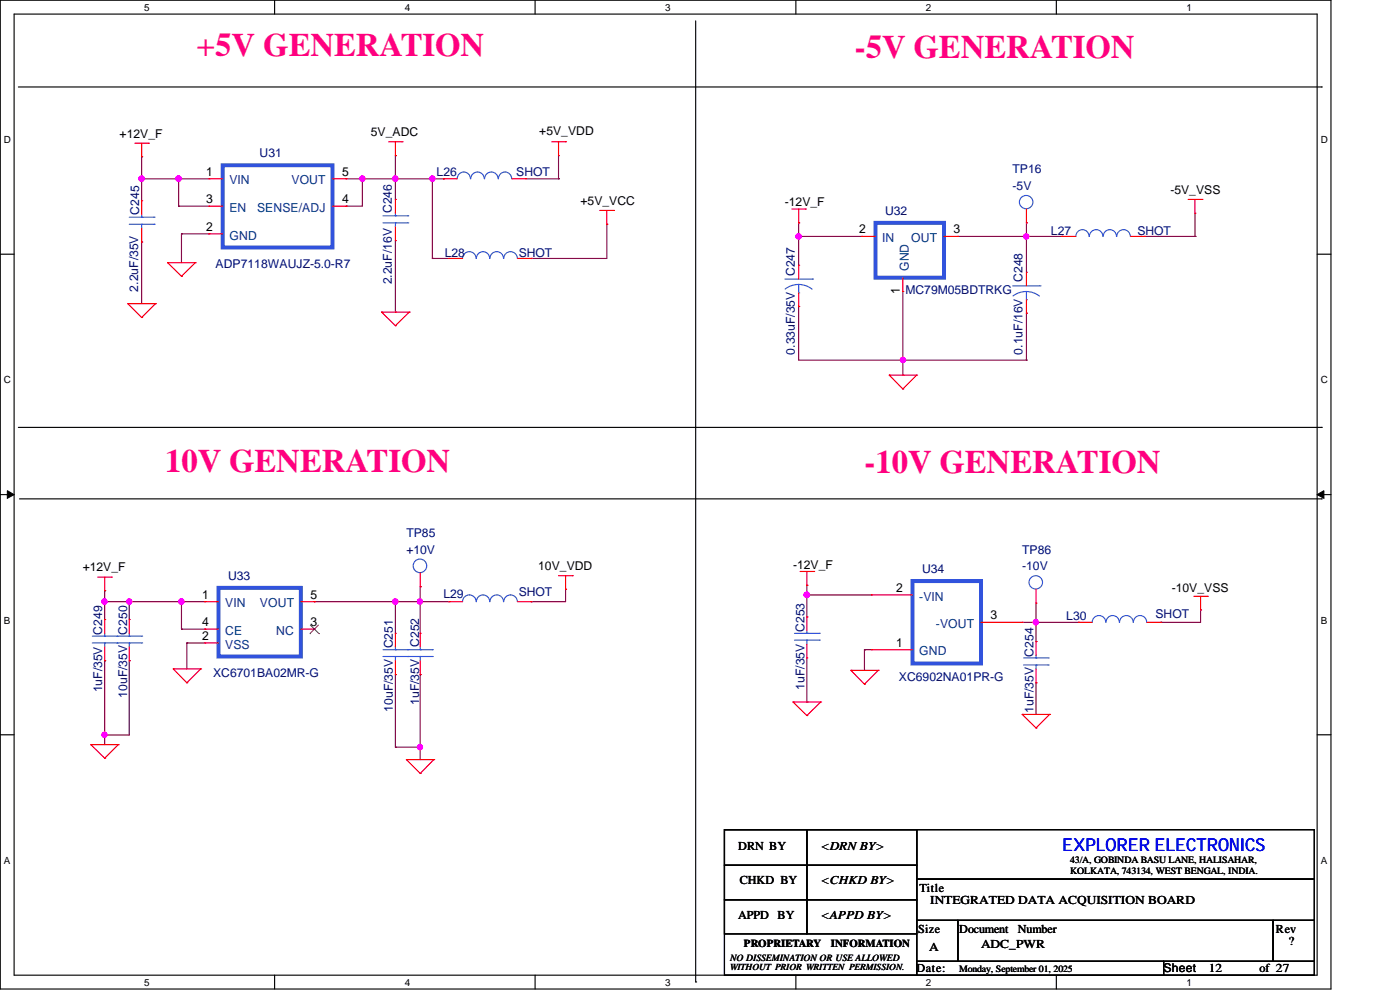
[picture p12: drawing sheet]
<svg xmlns="http://www.w3.org/2000/svg" width="420mm" height="297mm" viewBox="0 0 420 297" stroke-linecap="round" stroke-linejoin="round" font-family="sans-serif">
<path d="M.1 .1h399.2v296.3h-399.2zM4.2 4.2h390.9v288.1h-390.9z" fill="none" stroke="#000" stroke-width=".34"/>
<g fill="#fff">
<path d="M43.3 .6h1.5v3.2h-1.5z"/>
<path d="M43.3 292.8h1.5v3.2h-1.5z"/>
</g>
<path d="M82.4 .1v4.1M82.4 292.3v4.1" fill="none" stroke="#000" stroke-width=".34"/>
<g fill="#fff">
<path d="M121.4 .6h1.5v3.2h-1.5z"/>
<path d="M121.4 292.8h1.5v3.2h-1.5z"/>
</g>
<path d="M160.5 .1v4.1M160.5 292.3v4.1" fill="none" stroke="#000" stroke-width=".34"/>
<g fill="#fff">
<path d="M199.6 .6h1.5v3.2h-1.5z"/>
<path d="M199.6 292.8h1.5v3.2h-1.5z"/>
</g>
<path d="M238.8 .1v4.1M238.8 292.3v4.1" fill="none" stroke="#000" stroke-width=".34"/>
<g fill="#fff">
<path d="M277.8 .6h1.5v3.2h-1.5z"/>
<path d="M277.8 292.8h1.5v3.2h-1.5z"/>
</g>
<path d="M316.9 .1v4.1M316.9 292.3v4.1" fill="none" stroke="#000" stroke-width=".34"/>
<g fill="#fff">
<path d="M355.9 .6h1.6v3.2h-1.6z"/>
<path d="M355.9 292.8h1.6v3.2h-1.6z"/>
<path d="M1.2 40.2h2v3.2h-2z"/>
<path d="M396.2 40.2h2.1v3.2h-2.1z"/>
<path d="M1.2 112.2h2v3.2h-2z"/>
<path d="M396.2 112.2h2.1v3.2h-2.1z"/>
</g>
<path d="M.1 76.2h4.1M395.1 76.2h4.2" fill="none" stroke="#000" stroke-width=".34"/>
<g fill="#fff">
<path d="M1.2 184.2h1.8v3.2h-1.8z"/>
<path d="M396.2 184.2h1.9v3.2h-1.9z"/>
</g>
<path d="M.1 148.2h4.1M395.1 148.2h4.2" fill="none" stroke="#000" stroke-width=".34"/>
<path d="M2.2 147.1l2 1.1-2 1.1zM395.1 148.2l2.1-1.1v2.2z" fill="#000" stroke="#000" stroke-width=".3"/>
<g fill="#fff">
<path d="M1.2 256.2h1.8v3.2h-1.8z"/>
<path d="M396.2 256.2h1.9v3.2h-1.9z"/>
</g>
<path d="M208.7 6.3v288M5.5 26.1h390.9M5.5 128.1h390.9M5.8 149.5h390.6M.1 220.2h4.1M395.1 220.2h4.2" fill="none" stroke="#000" stroke-width=".34"/>
<g fill="#000">
<circle cx="396.4" cy="26.1" r=".17"/>
<circle cx="396.4" cy="128.1" r=".17"/>
<circle cx="396.4" cy="149.5" r=".17"/>
<circle cx="208.7" cy="294.3" r=".17"/>
</g>
<path d="M54.4 188.5h7.1" fill="none" stroke="#800040" stroke-width=".34"/>
<circle cx="54.4" cy="188.5" r=".17" fill="#800040"/>
<path d="M54.4 180.3v8.2" fill="none" stroke="#800040" stroke-width=".34"/>
<circle cx="54.4" cy="180.3" r=".17" fill="#800040"/>
<path d="M31.4 180.3h7.4" fill="none" stroke="#800040" stroke-width=".34"/>
<circle cx="31.4" cy="180.3" r=".17" fill="#800040"/>
<path d="M31.4 177v3.3" fill="none" stroke="#800040" stroke-width=".34"/>
<circle cx="31.4" cy="177" r=".17" fill="#800040"/>
<circle cx="31.3" cy="180.3" r=".78" fill="#f0f" stroke="#f0f" stroke-width=".34"/>
<path d="M31.4 180.3v5.4" fill="none" stroke="#800040" stroke-width=".34"/>
<circle cx="31.4" cy="180.3" r=".17" fill="#800040"/>
<path d="M31.4 198v22.3" fill="none" stroke="#800040" stroke-width=".34"/>
<circle cx="31.4" cy="198" r=".17" fill="#800040"/>
<circle cx="31.3" cy="220.2" r=".76" fill="#f0f" stroke="#f0f" stroke-width=".34"/>
<path d="M56 192.7h5.5" fill="none" stroke="#800040" stroke-width=".34"/>
<circle cx="56" cy="192.7" r=".17" fill="#800040"/>
<path d="M56 192.7v7.8" fill="none" stroke="#800040" stroke-width=".34"/>
<circle cx="56" cy="192.7" r=".17" fill="#800040"/>
<path d="M94.3 180.3h24.3" fill="none" stroke="#800040" stroke-width=".34"/>
<circle cx="94.3" cy="180.3" r=".17" fill="#800040"/>
<circle cx="118.6" cy="180.3" r=".8" fill="#f0f" stroke="#f0f" stroke-width=".34"/>
<path d="M126.1 175.8v4.5" fill="none" stroke="#800040" stroke-width=".34"/>
<circle cx="126.1" cy="175.8" r=".17" fill="#800040"/>
<path d="M126.1 202.2v21.7" fill="none" stroke="#800040" stroke-width=".34"/>
<circle cx="126.1" cy="202.2" r=".17" fill="#800040"/>
<path d="M126.1 180.3v9.5" fill="none" stroke="#800040" stroke-width=".34"/>
<circle cx="126.1" cy="180.3" r=".17" fill="#800040"/>
<circle cx="126" cy="180.3" r=".78" fill="#f0f" stroke="#f0f" stroke-width=".34"/>
<path d="M38.8 180.3v5.4" fill="none" stroke="#800040" stroke-width=".34"/>
<circle cx="38.8" cy="180.3" r=".17" fill="#800040"/>
<path d="M38.8 180.3h15.6" fill="none" stroke="#800040" stroke-width=".34"/>
<circle cx="38.8" cy="180.3" r=".17" fill="#800040"/>
<g fill="#f0f" stroke="#f0f" stroke-width=".34">
<circle cx="54.4" cy="180.3" r=".8"/>
<circle cx="38.8" cy="180.3" r=".78"/>
</g>
<path d="M38.8 198v22.3" fill="none" stroke="#800040" stroke-width=".34"/>
<circle cx="38.8" cy="198" r=".17" fill="#800040"/>
<path d="M118.6 180.3v9.5" fill="none" stroke="#800040" stroke-width=".34"/>
<circle cx="118.6" cy="180.3" r=".17" fill="#800040"/>
<path d="M118.6 180.3h7.5" fill="none" stroke="#800040" stroke-width=".34"/>
<circle cx="118.6" cy="180.3" r=".17" fill="#800040"/>
<path d="M118.6 202.2v21.7" fill="none" stroke="#800040" stroke-width=".34"/>
<circle cx="118.6" cy="202.2" r=".17" fill="#800040"/>
<path d="M118.6 223.9h7.5" fill="none" stroke="#800040" stroke-width=".34"/>
<circle cx="118.6" cy="223.9" r=".17" fill="#800040"/>
<path d="M126.1 223.9v3.8" fill="none" stroke="#800040" stroke-width=".34"/>
<circle cx="126.1" cy="223.9" r=".17" fill="#800040"/>
<circle cx="126" cy="223.9" r=".76" fill="#f0f" stroke="#f0f" stroke-width=".34"/>
<path d="M129.7 53.6v23.9" fill="none" stroke="#800040" stroke-width=".34"/>
<circle cx="129.7" cy="77.5" r=".17" fill="#800040"/>
<path d="M159.3 77.5h22.7" fill="none" stroke="#800040" stroke-width=".34"/>
<circle cx="159.3" cy="77.5" r=".17" fill="#800040"/>
<path d="M129.7 77.5h5" fill="none" stroke="#800040" stroke-width=".34"/>
<circle cx="129.7" cy="77.5" r=".17" fill="#800040"/>
<path d="M182 67.2v10.3" fill="none" stroke="#800040" stroke-width=".34"/>
<circle cx="182" cy="67.2" r=".17" fill="#800040"/>
<path d="M157.7 53.6h9.9" fill="none" stroke="#800040" stroke-width=".34"/>
<circle cx="167.6" cy="53.6" r=".17" fill="#800040"/>
<path d="M159.3 180.3h10.4" fill="none" stroke="#800040" stroke-width=".34"/>
<circle cx="159.3" cy="180.3" r=".17" fill="#800040"/>
<path d="M169.7 176.6v3.7" fill="none" stroke="#800040" stroke-width=".34"/>
<circle cx="169.7" cy="176.6" r=".17" fill="#800040"/>
<path d="M53.6 53.6h9.1" fill="none" stroke="#800040" stroke-width=".34"/>
<circle cx="53.6" cy="53.6" r=".17" fill="#800040"/>
<circle cx="53.6" cy="53.5" r=".8" fill="#f0f" stroke="#f0f" stroke-width=".34"/>
<path d="M53.6 61.8h9.1" fill="none" stroke="#800040" stroke-width=".34"/>
<circle cx="53.6" cy="61.8" r=".17" fill="#800040"/>
<path d="M53.6 53.6v8.2" fill="none" stroke="#800040" stroke-width=".34"/>
<circle cx="53.6" cy="53.6" r=".17" fill="#800040"/>
<path d="M42.5 53.6h11.1" fill="none" stroke="#800040" stroke-width=".34"/>
<circle cx="42.5" cy="53.6" r=".17" fill="#800040"/>
<path d="M42.5 53.6v6.6" fill="none" stroke="#800040" stroke-width=".34"/>
<circle cx="42.5" cy="53.6" r=".17" fill="#800040"/>
<path d="M42.5 47v6.6" fill="none" stroke="#800040" stroke-width=".34"/>
<circle cx="42.5" cy="47" r=".17" fill="#800040"/>
<circle cx="42.5" cy="53.5" r=".8" fill="#f0f" stroke="#f0f" stroke-width=".34"/>
<path d="M42.5 72.5v18.5" fill="none" stroke="#800040" stroke-width=".34"/>
<circle cx="42.5" cy="72.5" r=".17" fill="#800040"/>
<path d="M54.4 70.1h8.3" fill="none" stroke="#800040" stroke-width=".34"/>
<circle cx="54.4" cy="70.1" r=".17" fill="#800040"/>
<path d="M54.4 70.1v8.6" fill="none" stroke="#800040" stroke-width=".34"/>
<circle cx="54.4" cy="70.1" r=".17" fill="#800040"/>
<path d="M103.8 53.6h4.9" fill="none" stroke="#800040" stroke-width=".34"/>
<circle cx="103.8" cy="53.6" r=".17" fill="#800040"/>
<circle cx="108.7" cy="53.5" r=".78" fill="#f0f" stroke="#f0f" stroke-width=".34"/>
<path d="M118.6 53.6v6.2" fill="none" stroke="#800040" stroke-width=".34"/>
<circle cx="118.6" cy="53.6" r=".17" fill="#800040"/>
<path d="M103.8 61.8h4.9" fill="none" stroke="#800040" stroke-width=".34"/>
<circle cx="103.8" cy="61.8" r=".17" fill="#800040"/>
<path d="M108.7 53.6v8.2" fill="none" stroke="#800040" stroke-width=".34"/>
<circle cx="108.7" cy="53.6" r=".17" fill="#800040"/>
<path d="M108.7 53.6h9.9" fill="none" stroke="#800040" stroke-width=".34"/>
<circle cx="108.7" cy="53.6" r=".17" fill="#800040"/>
<path d="M118.6 46.6v7" fill="none" stroke="#800040" stroke-width=".34"/>
<circle cx="118.6" cy="46.6" r=".17" fill="#800040"/>
<circle cx="118.6" cy="53.5" r=".8" fill="#f0f" stroke="#f0f" stroke-width=".34"/>
<path d="M118.6 72.1v21.4" fill="none" stroke="#800040" stroke-width=".34"/>
<circle cx="118.6" cy="93.5" r=".17" fill="#800040"/>
<path d="M54.4 180.3h7.1" fill="none" stroke="#800040" stroke-width=".34"/>
<circle cx="54.4" cy="180.3" r=".17" fill="#800040"/>
<path d="M118.6 53.6h11.1" fill="none" stroke="#800040" stroke-width=".34"/>
<circle cx="129.7" cy="53.6" r=".17" fill="#800040"/>
<path d="M31.4 220.3h7.4" fill="none" stroke="#800040" stroke-width=".34"/>
<circle cx="31.4" cy="220.3" r=".17" fill="#800040"/>
<path d="M31.4 220.3v2.9" fill="none" stroke="#800040" stroke-width=".34"/>
<circle cx="31.4" cy="220.3" r=".17" fill="#800040"/>
<path d="M126.1 180.3h8.6" fill="none" stroke="#800040" stroke-width=".34"/>
<circle cx="126.1" cy="180.3" r=".17" fill="#800040"/>
<path d="M167.6 46.6v7" fill="none" stroke="#800040" stroke-width=".34"/>
<circle cx="167.6" cy="53.6" r=".17" fill="#800040"/>
<path d="M307.9 70.9h10.7" fill="none" stroke="#800040" stroke-width=".34"/>
<circle cx="318.6" cy="70.9" r=".17" fill="#800040"/>
<path d="M239.6 70.9h18.9" fill="none" stroke="#800040" stroke-width=".34"/>
<circle cx="239.6" cy="70.9" r=".17" fill="#800040"/>
<path d="M270.8 87.4v20.5" fill="none" stroke="#800040" stroke-width=".34"/>
<circle cx="270.8" cy="107.9" r=".17" fill="#800040"/>
<path d="M343.3 70.9h15.2" fill="none" stroke="#800040" stroke-width=".34"/>
<circle cx="358.5" cy="70.9" r=".17" fill="#800040"/>
<path d="M358.5 63.9v7" fill="none" stroke="#800040" stroke-width=".34"/>
<circle cx="358.5" cy="70.9" r=".17" fill="#800040"/>
<path d="M239.6 91.9v16" fill="none" stroke="#800040" stroke-width=".34"/>
<circle cx="239.6" cy="91.9" r=".17" fill="#800040"/>
<path d="M239.6 70.9v8.6" fill="none" stroke="#800040" stroke-width=".34"/>
<circle cx="239.6" cy="70.9" r=".17" fill="#800040"/>
<circle cx="239.6" cy="70.9" r=".79" fill="#f0f" stroke="#f0f" stroke-width=".34"/>
<path d="M239.6 107.9h31.2" fill="none" stroke="#800040" stroke-width=".34"/>
<circle cx="270.8" cy="107.9" r=".17" fill="#800040"/>
<path d="M287.4 70.9h20.5" fill="none" stroke="#800040" stroke-width=".34"/>
<circle cx="307.9" cy="70.9" r=".17" fill="#800040"/>
<path d="M307.9 70.9v10.7" fill="none" stroke="#800040" stroke-width=".34"/>
<circle cx="307.9" cy="70.9" r=".17" fill="#800040"/>
<circle cx="307.8" cy="70.9" r=".76" fill="#f0f" stroke="#f0f" stroke-width=".34"/>
<path d="M307.9 93.9v14" fill="none" stroke="#800040" stroke-width=".34"/>
<circle cx="307.9" cy="93.9" r=".17" fill="#800040"/>
<path d="M239.6 66.8v4.1" fill="none" stroke="#800040" stroke-width=".34"/>
<circle cx="239.6" cy="66.8" r=".17" fill="#800040"/>
<path d="M307.9 66.8v4.1" fill="none" stroke="#800040" stroke-width=".34"/>
<circle cx="307.9" cy="66.8" r=".17" fill="#800040"/>
<path d="M242.1 197.2v13.2" fill="none" stroke="#800040" stroke-width=".34"/>
<circle cx="242.1" cy="210.4" r=".17" fill="#800040"/>
<path d="M310.8 186.5h12.7" fill="none" stroke="#800040" stroke-width=".34"/>
<circle cx="323.5" cy="186.5" r=".17" fill="#800040"/>
<path d="M310.8 180.8v5.7" fill="none" stroke="#800040" stroke-width=".34"/>
<circle cx="310.8" cy="186.5" r=".17" fill="#800040"/>
<path d="M360.2 182.8v3.7" fill="none" stroke="#800040" stroke-width=".34"/>
<circle cx="360.2" cy="182.8" r=".17" fill="#800040"/>
<path d="M348.2 186.5h12" fill="none" stroke="#800040" stroke-width=".34"/>
<circle cx="348.2" cy="186.5" r=".17" fill="#800040"/>
<path d="M242.1 175.4v2.9" fill="none" stroke="#800040" stroke-width=".34"/>
<circle cx="242.1" cy="175.4" r=".17" fill="#800040"/>
<path d="M306.7 186.5h4.1" fill="none" stroke="#800040" stroke-width=".34"/>
<circle cx="310.8" cy="186.5" r=".17" fill="#800040"/>
<path d="M310.8 186.5v5.8" fill="none" stroke="#800040" stroke-width=".34"/>
<circle cx="310.8" cy="192.3" r=".17" fill="#800040"/>
<circle cx="310.7" cy="186.5" r=".78" fill="#f0f" stroke="#f0f" stroke-width=".34"/>
<path d="M310.8 204.6v9.5" fill="none" stroke="#800040" stroke-width=".34"/>
<circle cx="310.8" cy="204.6" r=".17" fill="#800040"/>
<path d="M259.3 194.7h2.2" fill="none" stroke="#800040" stroke-width=".34"/>
<circle cx="259.3" cy="194.7" r=".17" fill="#800040"/>
<path d="M259.3 194.7v6.2" fill="none" stroke="#800040" stroke-width=".34"/>
<circle cx="259.3" cy="194.7" r=".17" fill="#800040"/>
<path d="M270.8 107.9h37.1" fill="none" stroke="#800040" stroke-width=".34"/>
<circle cx="307.9" cy="107.9" r=".17" fill="#800040"/>
<circle cx="270.8" cy="107.9" r=".76" fill="#f0f" stroke="#f0f" stroke-width=".34"/>
<path d="M270.8 107.9v4.5" fill="none" stroke="#800040" stroke-width=".34"/>
<circle cx="270.8" cy="112.4" r=".17" fill="#800040"/>
<path d="M129.7 53.6h3.3" fill="none" stroke="#800040" stroke-width=".34"/>
<circle cx="133" cy="53.6" r=".17" fill="#800040"/>
<circle cx="129.7" cy="53.5" r=".78" fill="#f0f" stroke="#f0f" stroke-width=".34"/>
<path d="M242.1 178.3h19.4" fill="none" stroke="#800040" stroke-width=".34"/>
<circle cx="242.1" cy="178.3" r=".17" fill="#800040"/>
<circle cx="242" cy="178.3" r=".8" fill="#f0f" stroke="#f0f" stroke-width=".34"/>
<path d="M242.1 178.3v6.6" fill="none" stroke="#800040" stroke-width=".34"/>
<circle cx="242.1" cy="184.9" r=".17" fill="#800040"/>
<path d="M27.3 223.2h8.2" fill="none" stroke="#f00" stroke-width=".34"/>
<circle cx="35.5" cy="223.2" r=".17" fill="#f00"/>
<path d="M35.5 223.2l-4.1 4" fill="none" stroke="#f00" stroke-width=".34"/>
<circle cx="31.4" cy="227.2" r=".17" fill="#f00"/>
<path d="M27.3 223.2l4.1 4" fill="none" stroke="#f00" stroke-width=".34"/>
<circle cx="27.3" cy="223.2" r=".17" fill="#f00"/>
<path d="M121.9 227.7h8.2" fill="none" stroke="#f00" stroke-width=".34"/>
<circle cx="130.1" cy="227.7" r=".17" fill="#f00"/>
<path d="M130.1 227.7l-4 4.1" fill="none" stroke="#f00" stroke-width=".34"/>
<circle cx="126.1" cy="231.8" r=".17" fill="#f00"/>
<path d="M121.9 227.7l4.2 4.1" fill="none" stroke="#f00" stroke-width=".34"/>
<circle cx="121.9" cy="227.7" r=".17" fill="#f00"/>
<path d="M31.4 173v4" fill="none" stroke="#f00" stroke-width=".34"/>
<circle cx="31.4" cy="177" r=".17" fill="#f00"/>
<path d="M29.3 173h4.1" fill="none" stroke="#f00" stroke-width=".34"/>
<circle cx="33.4" cy="173" r=".17" fill="#f00"/>
<path d="M52 200.5h8.2" fill="none" stroke="#f00" stroke-width=".34"/>
<circle cx="60.2" cy="200.5" r=".17" fill="#f00"/>
<path d="M60.2 200.5l-4.2 4.1" fill="none" stroke="#f00" stroke-width=".34"/>
<circle cx="56" cy="204.6" r=".17" fill="#f00"/>
<path d="M52 200.5l4 4.1" fill="none" stroke="#f00" stroke-width=".34"/>
<circle cx="52" cy="200.5" r=".17" fill="#f00"/>
<path d="M182 63.1v4.1" fill="none" stroke="#f00" stroke-width=".34"/>
<circle cx="182" cy="67.2" r=".17" fill="#f00"/>
<path d="M179.9 63.1h4.2" fill="none" stroke="#f00" stroke-width=".34"/>
<circle cx="184.1" cy="63.1" r=".17" fill="#f00"/>
<path d="M167.6 42.5v4.1" fill="none" stroke="#f00" stroke-width=".34"/>
<circle cx="167.6" cy="46.6" r=".17" fill="#f00"/>
<path d="M165.5 42.5h4.2" fill="none" stroke="#f00" stroke-width=".34"/>
<circle cx="169.7" cy="42.5" r=".17" fill="#f00"/>
<path d="M169.7 172.5v4.1" fill="none" stroke="#f00" stroke-width=".34"/>
<circle cx="169.7" cy="176.6" r=".17" fill="#f00"/>
<path d="M167.6 172.5h4.1" fill="none" stroke="#f00" stroke-width=".34"/>
<circle cx="171.7" cy="172.5" r=".17" fill="#f00"/>
<path d="M42.5 42.9v4.1" fill="none" stroke="#f00" stroke-width=".34"/>
<circle cx="42.5" cy="47" r=".17" fill="#f00"/>
<path d="M40.5 42.9h4" fill="none" stroke="#f00" stroke-width=".34"/>
<circle cx="44.5" cy="42.9" r=".17" fill="#f00"/>
<path d="M38.4 91h8.3" fill="none" stroke="#f00" stroke-width=".34"/>
<circle cx="46.7" cy="91" r=".17" fill="#f00"/>
<path d="M46.7 91l-4.2 4.2" fill="none" stroke="#f00" stroke-width=".34"/>
<circle cx="42.5" cy="95.2" r=".17" fill="#f00"/>
<path d="M38.4 91l4.1 4.2" fill="none" stroke="#f00" stroke-width=".34"/>
<circle cx="38.4" cy="91" r=".17" fill="#f00"/>
<path d="M50.3 78.7h8.3" fill="none" stroke="#f00" stroke-width=".34"/>
<circle cx="58.6" cy="78.7" r=".17" fill="#f00"/>
<path d="M58.6 78.7l-4.2 4.1" fill="none" stroke="#f00" stroke-width=".34"/>
<circle cx="54.4" cy="82.8" r=".17" fill="#f00"/>
<path d="M50.3 78.7l4.1 4.1" fill="none" stroke="#f00" stroke-width=".34"/>
<circle cx="50.3" cy="78.7" r=".17" fill="#f00"/>
<path d="M114.5 93.5h8.3" fill="none" stroke="#f00" stroke-width=".34"/>
<circle cx="122.8" cy="93.5" r=".17" fill="#f00"/>
<path d="M122.8 93.5l-4.2 4.1" fill="none" stroke="#f00" stroke-width=".34"/>
<circle cx="118.6" cy="97.6" r=".17" fill="#f00"/>
<path d="M114.5 93.5l4.1 4.1" fill="none" stroke="#f00" stroke-width=".34"/>
<circle cx="114.5" cy="93.5" r=".17" fill="#f00"/>
<path d="M118.6 42.5v4.1" fill="none" stroke="#f00" stroke-width=".34"/>
<circle cx="118.6" cy="46.6" r=".17" fill="#f00"/>
<path d="M116.6 42.5h4" fill="none" stroke="#f00" stroke-width=".34"/>
<circle cx="120.6" cy="42.5" r=".17" fill="#f00"/>
<path d="M358.5 59.8v4.1" fill="none" stroke="#f00" stroke-width=".34"/>
<circle cx="358.5" cy="63.9" r=".17" fill="#f00"/>
<path d="M356.4 59.8h4.2" fill="none" stroke="#f00" stroke-width=".34"/>
<circle cx="360.6" cy="59.8" r=".17" fill="#f00"/>
<path d="M266.8 112.4h8.2" fill="none" stroke="#f00" stroke-width=".34"/>
<circle cx="275" cy="112.4" r=".17" fill="#f00"/>
<path d="M275 112.4l-4.2 4.2" fill="none" stroke="#f00" stroke-width=".34"/>
<circle cx="270.8" cy="116.6" r=".17" fill="#f00"/>
<path d="M266.8 112.4l4 4.2" fill="none" stroke="#f00" stroke-width=".34"/>
<circle cx="266.8" cy="112.4" r=".17" fill="#f00"/>
<path d="M239.6 62.6v4.2" fill="none" stroke="#f00" stroke-width=".34"/>
<circle cx="239.6" cy="66.8" r=".17" fill="#f00"/>
<path d="M237.6 62.6h4" fill="none" stroke="#f00" stroke-width=".34"/>
<circle cx="241.6" cy="62.6" r=".17" fill="#f00"/>
<path d="M360.2 178.7v4.1" fill="none" stroke="#f00" stroke-width=".34"/>
<circle cx="360.2" cy="182.8" r=".17" fill="#f00"/>
<path d="M358.1 178.7h4.1" fill="none" stroke="#f00" stroke-width=".34"/>
<circle cx="362.2" cy="178.7" r=".17" fill="#f00"/>
<path d="M237.9 210.4h8.3" fill="none" stroke="#f00" stroke-width=".34"/>
<circle cx="246.2" cy="210.4" r=".17" fill="#f00"/>
<path d="M246.2 210.4l-4.1 4.1" fill="none" stroke="#f00" stroke-width=".34"/>
<circle cx="242.1" cy="214.5" r=".17" fill="#f00"/>
<path d="M237.9 210.4l4.2 4.1" fill="none" stroke="#f00" stroke-width=".34"/>
<circle cx="237.9" cy="210.4" r=".17" fill="#f00"/>
<path d="M306.7 214.1h8.2" fill="none" stroke="#f00" stroke-width=".34"/>
<circle cx="314.9" cy="214.1" r=".17" fill="#f00"/>
<path d="M314.9 214.1l-4.1 4.1" fill="none" stroke="#f00" stroke-width=".34"/>
<circle cx="310.8" cy="218.2" r=".17" fill="#f00"/>
<path d="M306.7 214.1l4.1 4.1" fill="none" stroke="#f00" stroke-width=".34"/>
<circle cx="306.7" cy="214.1" r=".17" fill="#f00"/>
<path d="M255.3 200.9h8.2" fill="none" stroke="#f00" stroke-width=".34"/>
<circle cx="263.5" cy="200.9" r=".17" fill="#f00"/>
<path d="M263.5 200.9l-4.2 4.2" fill="none" stroke="#f00" stroke-width=".34"/>
<circle cx="259.3" cy="205.1" r=".17" fill="#f00"/>
<path d="M255.3 200.9l4 4.2" fill="none" stroke="#f00" stroke-width=".34"/>
<circle cx="255.3" cy="200.9" r=".17" fill="#f00"/>
<path d="M242.1 171.3v4.1" fill="none" stroke="#f00" stroke-width=".34"/>
<circle cx="242.1" cy="175.4" r=".17" fill="#f00"/>
<path d="M240 171.3h4.1" fill="none" stroke="#f00" stroke-width=".34"/>
<circle cx="244.1" cy="171.3" r=".17" fill="#f00"/>
<g fill="none" stroke="#000" stroke-width=".34">
<path d="M217.3 248.7h57.7v43.6h-57.7zM217.3 248.7h24.8v10.6h-24.8zM217.3 259.3h24.8v10.4h-24.8zM242.1 248.7h32.9v10.6h-32.9zM242.1 259.3h32.9v10.4h-32.9zM275 248.7h119.3v14.8h-119.3zM217.3 269.7h24.8v10.2h-24.8zM242.1 269.7h32.9v10.2h-32.9zM275 263.5h119.3v12.3h-119.3zM275 275.8h12.4v12.3h-12.4zM287.4 275.8h94.5v12.3h-94.5zM381.9 275.8h12.4v12.3h-12.4z"/>
<path d="M275 288.1h74.1v4.2h-74.1zM349.1 288.1h45.2v4.2h-45.2z"/>
</g>
<path d="M242.1 189v.8" fill="none" stroke="#3153dd" stroke-width=".34"/>
<circle cx="242.1" cy="189.8" r=".17" fill="#3153dd"/>
<path d="M238.3 191.8h7.5" fill="none" stroke="#3153dd" stroke-width=".34"/>
<circle cx="245.8" cy="191.8" r=".17" fill="#3153dd"/>
<path d="M238.3 189.8h7.5" fill="none" stroke="#3153dd" stroke-width=".34"/>
<circle cx="245.8" cy="189.8" r=".17" fill="#3153dd"/>
<path d="M242.1 191.8v1.3" fill="none" stroke="#3153dd" stroke-width=".34"/>
<circle cx="242.1" cy="191.8" r=".17" fill="#3153dd"/>
<path d="M242.1 184.9v4.1" fill="none" stroke="#f00" stroke-width=".34"/>
<circle cx="242.1" cy="184.9" r=".17" fill="#f00"/>
<path d="M242.1 193.1v4.1" fill="none" stroke="#f00" stroke-width=".34"/>
<circle cx="242.1" cy="197.2" r=".17" fill="#f00"/>
<path d="M303.8 85.7h8.2" fill="none" stroke="#3153dd" stroke-width=".34"/>
<circle cx="312" cy="85.7" r=".17" fill="#3153dd"/>
<path d="M307.9 87.4v2.4" fill="none" stroke="#3153dd" stroke-width=".34"/>
<circle cx="307.9" cy="89.8" r=".17" fill="#3153dd"/>
<path d="M303.9 88.7a6.5 6.5 0 0 1 4-1.3l2.4 .4 1.5 .9" fill="none" stroke="#3153dd" stroke-width=".34"/>
<path d="M307.9 81.6v4.1" fill="none" stroke="#f00" stroke-width=".34"/>
<circle cx="307.9" cy="81.6" r=".17" fill="#f00"/>
<path d="M307.9 89.8v4.1" fill="none" stroke="#f00" stroke-width=".34"/>
<circle cx="307.9" cy="93.9" r=".17" fill="#f00"/>
<path d="M126.1 193.9v.8" fill="none" stroke="#3153dd" stroke-width=".34"/>
<circle cx="126.1" cy="194.7" r=".17" fill="#3153dd"/>
<path d="M122.3 196.8h7.4" fill="none" stroke="#3153dd" stroke-width=".34"/>
<circle cx="129.7" cy="196.8" r=".17" fill="#3153dd"/>
<path d="M122.3 194.7h7.4" fill="none" stroke="#3153dd" stroke-width=".34"/>
<circle cx="129.7" cy="194.7" r=".17" fill="#3153dd"/>
<path d="M126.1 196.8v1.2" fill="none" stroke="#3153dd" stroke-width=".34"/>
<circle cx="126.1" cy="196.8" r=".17" fill="#3153dd"/>
<path d="M126.1 189.8v4.1" fill="none" stroke="#f00" stroke-width=".34"/>
<circle cx="126.1" cy="189.8" r=".17" fill="#f00"/>
<path d="M126.1 198v4.2" fill="none" stroke="#f00" stroke-width=".34"/>
<circle cx="126.1" cy="202.2" r=".17" fill="#f00"/>
<path d="M42.5 64.3v.8" fill="none" stroke="#3153dd" stroke-width=".34"/>
<circle cx="42.5" cy="65.1" r=".17" fill="#3153dd"/>
<path d="M38.8 67.2h7.4" fill="none" stroke="#3153dd" stroke-width=".34"/>
<circle cx="46.2" cy="67.2" r=".17" fill="#3153dd"/>
<path d="M38.8 65.1h7.4" fill="none" stroke="#3153dd" stroke-width=".34"/>
<circle cx="46.2" cy="65.1" r=".17" fill="#3153dd"/>
<path d="M42.5 67.2v1.2" fill="none" stroke="#3153dd" stroke-width=".34"/>
<circle cx="42.5" cy="67.2" r=".17" fill="#3153dd"/>
<path d="M42.5 60.2v4.1" fill="none" stroke="#f00" stroke-width=".34"/>
<circle cx="42.5" cy="60.2" r=".17" fill="#f00"/>
<path d="M42.5 68.4v4.1" fill="none" stroke="#f00" stroke-width=".34"/>
<circle cx="42.5" cy="72.5" r=".17" fill="#f00"/>
<path d="M310.8 196.4v.8" fill="none" stroke="#3153dd" stroke-width=".34"/>
<circle cx="310.8" cy="197.2" r=".17" fill="#3153dd"/>
<path d="M307.1 199.3h7.4" fill="none" stroke="#3153dd" stroke-width=".34"/>
<circle cx="314.5" cy="199.3" r=".17" fill="#3153dd"/>
<path d="M307.1 197.2h7.4" fill="none" stroke="#3153dd" stroke-width=".34"/>
<circle cx="314.5" cy="197.2" r=".17" fill="#3153dd"/>
<path d="M310.8 199.3v1.2" fill="none" stroke="#3153dd" stroke-width=".34"/>
<circle cx="310.8" cy="199.3" r=".17" fill="#3153dd"/>
<path d="M310.8 192.3v4.1" fill="none" stroke="#f00" stroke-width=".34"/>
<circle cx="310.8" cy="192.3" r=".17" fill="#f00"/>
<path d="M310.8 200.5v4.1" fill="none" stroke="#f00" stroke-width=".34"/>
<circle cx="310.8" cy="204.6" r=".17" fill="#f00"/>
<path d="M138.8 77.5a2.03 2.03 0 0 1 2-2.1 2.03 2.03 0 0 1 2 2.1M142.9 77.5a1.99 1.99 0 0 1 2-2.1 1.99 1.99 0 0 1 2 2.1M147 77.5a2.03 2.03 0 0 1 2-2.1 2.03 2.03 0 0 1 2 2.1M151.1 77.5a2.03 2.03 0 0 1 2.1-2.1 2.03 2.03 0 0 1 2 2.1" fill="none" stroke="#3153dd" stroke-width=".34"/>
<path d="M134.7 77.5h4.1" fill="none" stroke="#f00" stroke-width=".34"/>
<circle cx="134.7" cy="77.5" r=".17" fill="#f00"/>
<path d="M155.3 77.5h4" fill="none" stroke="#f00" stroke-width=".34"/>
<circle cx="159.3" cy="77.5" r=".17" fill="#f00"/>
<path d="M118.6 63.9v.8" fill="none" stroke="#3153dd" stroke-width=".34"/>
<circle cx="118.6" cy="64.7" r=".17" fill="#3153dd"/>
<path d="M114.9 66.8h7.4" fill="none" stroke="#3153dd" stroke-width=".34"/>
<circle cx="122.3" cy="66.8" r=".17" fill="#3153dd"/>
<path d="M114.9 64.7h7.4" fill="none" stroke="#3153dd" stroke-width=".34"/>
<circle cx="122.3" cy="64.7" r=".17" fill="#3153dd"/>
<path d="M118.6 66.8v1.2" fill="none" stroke="#3153dd" stroke-width=".34"/>
<circle cx="118.6" cy="66.8" r=".17" fill="#3153dd"/>
<path d="M118.6 59.8v4.1" fill="none" stroke="#f00" stroke-width=".34"/>
<circle cx="118.6" cy="59.8" r=".17" fill="#f00"/>
<path d="M118.6 68v4.1" fill="none" stroke="#f00" stroke-width=".34"/>
<circle cx="118.6" cy="72.1" r=".17" fill="#f00"/>
<path d="M262.6 66.8h20.6v16.4h-20.6z" fill="none" stroke="#3153dd" stroke-width="1.2"/>
<path d="M283.2 70.9h4.2" fill="none" stroke="#f00" stroke-width=".34"/>
<circle cx="287.4" cy="70.9" r=".17" fill="#f00"/>
<path d="M258.5 70.9h4.1" fill="none" stroke="#f00" stroke-width=".34"/>
<circle cx="258.5" cy="70.9" r=".17" fill="#f00"/>
<path d="M270.8 83.2v4.2" fill="none" stroke="#f00" stroke-width=".34"/>
<circle cx="270.8" cy="87.4" r=".17" fill="#f00"/>
<circle cx="307.9" cy="60.6" r="2.01" fill="none" stroke="#3153dd" stroke-width=".34"/>
<path d="M307.9 62.6v4.2" fill="none" stroke="#f00" stroke-width=".34"/>
<circle cx="307.9" cy="66.8" r=".17" fill="#f00"/>
<circle cx="310.7" cy="174.5" r="2.01" fill="none" stroke="#3153dd" stroke-width=".34"/>
<path d="M310.8 176.6v4.2" fill="none" stroke="#f00" stroke-width=".34"/>
<circle cx="310.8" cy="180.8" r=".17" fill="#f00"/>
<path d="M38.8 189.8v.9" fill="none" stroke="#3153dd" stroke-width=".34"/>
<circle cx="38.8" cy="190.7" r=".17" fill="#3153dd"/>
<path d="M35.1 192.7h7.4" fill="none" stroke="#3153dd" stroke-width=".34"/>
<circle cx="42.5" cy="192.7" r=".17" fill="#3153dd"/>
<path d="M35.1 190.7h7.4" fill="none" stroke="#3153dd" stroke-width=".34"/>
<circle cx="42.5" cy="190.7" r=".17" fill="#3153dd"/>
<path d="M38.8 192.7v1.2" fill="none" stroke="#3153dd" stroke-width=".34"/>
<circle cx="38.8" cy="192.7" r=".17" fill="#3153dd"/>
<path d="M38.8 185.7v4.1" fill="none" stroke="#f00" stroke-width=".34"/>
<circle cx="38.8" cy="185.7" r=".17" fill="#f00"/>
<path d="M38.8 193.9v4.1" fill="none" stroke="#f00" stroke-width=".34"/>
<circle cx="38.8" cy="198" r=".17" fill="#f00"/>
<path d="M327.7 186.5a2.03 2.03 0 0 1 2-2 2.03 2.03 0 0 1 2 2M331.8 186.5a1.99 1.99 0 0 1 2-2 1.99 1.99 0 0 1 2 2M335.9 186.5a2.03 2.03 0 0 1 2-2 2.03 2.03 0 0 1 2 2M340 186.5a1.99 1.99 0 0 1 2-2 1.99 1.99 0 0 1 2 2" fill="none" stroke="#3153dd" stroke-width=".34"/>
<path d="M323.5 186.5h4.2" fill="none" stroke="#f00" stroke-width=".34"/>
<circle cx="323.5" cy="186.5" r=".17" fill="#f00"/>
<path d="M344.1 186.5h4.1" fill="none" stroke="#f00" stroke-width=".34"/>
<circle cx="348.2" cy="186.5" r=".17" fill="#f00"/>
<path d="M65.5 176.2h24.8v20.6h-24.8z" fill="none" stroke="#3153dd" stroke-width="1.2"/>
<path d="M61.5 180.3h4" fill="none" stroke="#f00" stroke-width=".34"/>
<circle cx="61.5" cy="180.3" r=".17" fill="#f00"/>
<path d="M61.5 192.7h4" fill="none" stroke="#f00" stroke-width=".34"/>
<circle cx="61.5" cy="192.7" r=".17" fill="#f00"/>
<path d="M90.3 188.5h4" fill="none" stroke="#f00" stroke-width=".34"/>
<circle cx="94.3" cy="188.5" r=".17" fill="#f00"/>
<path d="M93 189.9h.1M93 187.3l2.7 2.6M95.6 187.3l-2.6 2.6M95.7 189.9h.1" fill="none" stroke="#804000" stroke-width=".3"/>
<path d="M61.5 188.5h4" fill="none" stroke="#f00" stroke-width=".34"/>
<circle cx="61.5" cy="188.5" r=".17" fill="#f00"/>
<path d="M90.3 180.3h4" fill="none" stroke="#f00" stroke-width=".34"/>
<circle cx="94.3" cy="180.3" r=".17" fill="#f00"/>
<path d="M322.7 70.9a1.99 1.99 0 0 1 2-2.1 1.99 1.99 0 0 1 2 2.1M326.8 70.9a2.03 2.03 0 0 1 2-2.1 2.03 2.03 0 0 1 2.1 2.1M331 70.9a1.99 1.99 0 0 1 2-2.1 1.99 1.99 0 0 1 1.9 2.1M335 70.9a2.03 2.03 0 0 1 2.1-2.1 2.03 2.03 0 0 1 2 2.1" fill="none" stroke="#3153dd" stroke-width=".34"/>
<path d="M318.6 70.9h4.1" fill="none" stroke="#f00" stroke-width=".34"/>
<circle cx="318.6" cy="70.9" r=".17" fill="#f00"/>
<path d="M339.2 70.9h4.1" fill="none" stroke="#f00" stroke-width=".34"/>
<circle cx="343.3" cy="70.9" r=".17" fill="#f00"/>
<path d="M118.6 193.9v.8" fill="none" stroke="#3153dd" stroke-width=".34"/>
<circle cx="118.6" cy="194.7" r=".17" fill="#3153dd"/>
<path d="M114.9 196.8h7.4" fill="none" stroke="#3153dd" stroke-width=".34"/>
<circle cx="122.3" cy="196.8" r=".17" fill="#3153dd"/>
<path d="M114.9 194.7h7.4" fill="none" stroke="#3153dd" stroke-width=".34"/>
<circle cx="122.3" cy="194.7" r=".17" fill="#3153dd"/>
<path d="M118.6 196.8v1.2" fill="none" stroke="#3153dd" stroke-width=".34"/>
<circle cx="118.6" cy="196.8" r=".17" fill="#3153dd"/>
<path d="M118.6 189.8v4.1" fill="none" stroke="#f00" stroke-width=".34"/>
<circle cx="118.6" cy="189.8" r=".17" fill="#f00"/>
<path d="M118.6 198v4.2" fill="none" stroke="#f00" stroke-width=".34"/>
<circle cx="118.6" cy="202.2" r=".17" fill="#f00"/>
<path d="M138.8 180.3a2.03 2.03 0 0 1 2-2 2.03 2.03 0 0 1 2 2M142.9 180.3a1.99 1.99 0 0 1 2-2 1.99 1.99 0 0 1 2 2M147 180.3a2.03 2.03 0 0 1 2-2 2.03 2.03 0 0 1 2 2M151.1 180.3a2.03 2.03 0 0 1 2.1-2 2.03 2.03 0 0 1 2 2" fill="none" stroke="#3153dd" stroke-width=".34"/>
<path d="M134.7 180.3h4.1" fill="none" stroke="#f00" stroke-width=".34"/>
<circle cx="134.7" cy="180.3" r=".17" fill="#f00"/>
<path d="M155.3 180.3h4" fill="none" stroke="#f00" stroke-width=".34"/>
<circle cx="159.3" cy="180.3" r=".17" fill="#f00"/>
<path d="M31.4 189.8v.9" fill="none" stroke="#3153dd" stroke-width=".34"/>
<circle cx="31.4" cy="190.7" r=".17" fill="#3153dd"/>
<path d="M27.7 192.7h7.4" fill="none" stroke="#3153dd" stroke-width=".34"/>
<circle cx="35.1" cy="192.7" r=".17" fill="#3153dd"/>
<path d="M27.7 190.7h7.4" fill="none" stroke="#3153dd" stroke-width=".34"/>
<circle cx="35.1" cy="190.7" r=".17" fill="#3153dd"/>
<path d="M31.4 192.7v1.2" fill="none" stroke="#3153dd" stroke-width=".34"/>
<circle cx="31.4" cy="192.7" r=".17" fill="#3153dd"/>
<path d="M31.4 185.7v4.1" fill="none" stroke="#f00" stroke-width=".34"/>
<circle cx="31.4" cy="185.7" r=".17" fill="#f00"/>
<path d="M31.4 193.9v4.1" fill="none" stroke="#f00" stroke-width=".34"/>
<circle cx="31.4" cy="198" r=".17" fill="#f00"/>
<path d="M273.7 174.1h20.6v24.8h-20.6z" fill="none" stroke="#3153dd" stroke-width="1.2"/>
<path d="M261.5 178.3h12.2" fill="none" stroke="#f00" stroke-width=".34"/>
<circle cx="261.5" cy="178.3" r=".17" fill="#f00"/>
<path d="M294.3 186.5h12.4" fill="none" stroke="#f00" stroke-width=".34"/>
<circle cx="306.7" cy="186.5" r=".17" fill="#f00"/>
<path d="M261.5 194.7h12.2" fill="none" stroke="#f00" stroke-width=".34"/>
<circle cx="261.5" cy="194.7" r=".17" fill="#f00"/>
<path d="M66.8 49.5h32.9v24.7h-32.9z" fill="none" stroke="#3153dd" stroke-width="1.2"/>
<path d="M62.7 53.6h4.1" fill="none" stroke="#f00" stroke-width=".34"/>
<circle cx="62.7" cy="53.6" r=".17" fill="#f00"/>
<path d="M62.7 70.1h4.1" fill="none" stroke="#f00" stroke-width=".34"/>
<circle cx="62.7" cy="70.1" r=".17" fill="#f00"/>
<path d="M62.7 61.8h4.1" fill="none" stroke="#f00" stroke-width=".34"/>
<circle cx="62.7" cy="61.8" r=".17" fill="#f00"/>
<path d="M99.7 61.8h4.1" fill="none" stroke="#f00" stroke-width=".34"/>
<circle cx="103.8" cy="61.8" r=".17" fill="#f00"/>
<path d="M99.7 53.6h4.1" fill="none" stroke="#f00" stroke-width=".34"/>
<circle cx="103.8" cy="53.6" r=".17" fill="#f00"/>
<path d="M235.5 83.6h8.3" fill="none" stroke="#3153dd" stroke-width=".34"/>
<circle cx="243.8" cy="83.6" r=".17" fill="#3153dd"/>
<path d="M239.6 85.2v2.6" fill="none" stroke="#3153dd" stroke-width=".34"/>
<circle cx="239.6" cy="87.8" r=".17" fill="#3153dd"/>
<path d="M235.5 86.6a6.5 6.5 0 0 1 4.2-1.4l2.3 .5 1.6 1" fill="none" stroke="#3153dd" stroke-width=".34"/>
<path d="M239.6 79.5v4.1" fill="none" stroke="#f00" stroke-width=".34"/>
<circle cx="239.6" cy="79.5" r=".17" fill="#f00"/>
<path d="M239.6 87.8v4.1" fill="none" stroke="#f00" stroke-width=".34"/>
<circle cx="239.6" cy="91.9" r=".17" fill="#f00"/>
<path d="M137.2 53.6a1.99 1.99 0 0 1 1.9-2 1.99 1.99 0 0 1 2 2M141.2 53.6a2.03 2.03 0 0 1 2.1-2 2.03 2.03 0 0 1 2 2M145.4 53.6a2.03 2.03 0 0 1 2-2 2.03 2.03 0 0 1 2 2M149.5 53.6a1.99 1.99 0 0 1 2-2 1.99 1.99 0 0 1 2 2" fill="none" stroke="#3153dd" stroke-width=".34"/>
<path d="M133 53.6h4.2" fill="none" stroke="#f00" stroke-width=".34"/>
<circle cx="133" cy="53.6" r=".17" fill="#f00"/>
<path d="M153.6 53.6h4.1" fill="none" stroke="#f00" stroke-width=".34"/>
<circle cx="157.7" cy="53.6" r=".17" fill="#f00"/>
<circle cx="126" cy="169.6" r="2.03" fill="none" stroke="#3153dd" stroke-width=".34"/>
<path d="M126.1 171.7v4.1" fill="none" stroke="#f00" stroke-width=".34"/>
<circle cx="126.1" cy="175.8" r=".17" fill="#f00"/>
<g fill="#f0f" stroke="#f0f" stroke-width=".34">
<circle cx="31.3" cy="180.3" r=".78"/>
<circle cx="31.3" cy="220.2" r=".76"/>
<circle cx="118.6" cy="180.3" r=".8"/>
<circle cx="126" cy="180.3" r=".78"/>
<circle cx="54.4" cy="180.3" r=".8"/>
<circle cx="38.8" cy="180.3" r=".78"/>
<circle cx="126" cy="223.9" r=".76"/>
<circle cx="53.6" cy="53.5" r=".8"/>
<circle cx="42.5" cy="53.5" r=".8"/>
<circle cx="108.7" cy="53.5" r=".78"/>
<circle cx="118.6" cy="53.5" r=".8"/>
<circle cx="239.6" cy="70.9" r=".79"/>
<circle cx="307.8" cy="70.9" r=".76"/>
<circle cx="310.7" cy="186.5" r=".78"/>
<circle cx="270.8" cy="107.9" r=".76"/>
<circle cx="129.7" cy="53.5" r=".78"/>
<circle cx="242" cy="178.3" r=".8"/>
</g>
<g font-size="9.8" fill="#ff0080">
<text x="58.9" y="16.8">+5V GENERATION</text>
<text x="256.5" y="17.3">-5V GENERATION</text>
<text x="49.5" y="141.5">10V GENERATION</text>
<text x="259.3" y="141.9">-10V GENERATION</text>
</g>
<text font-size="5.3" fill="#00f" x="318.6" y="255">EXPLORER ELECTRONICS</text>
<g font-size="3.7">
<text x="61.9" y="52.7">1</text>
<text x="102.6" y="52.7">5</text>
<text x="61.9" y="60.9">3</text>
<text x="102.6" y="60.9">4</text>
<text x="61.9" y="69.2">2</text>
<text x="257.7" y="69.9">2</text>
<text x="286.1" y="69.9">3</text>
<text x="269.9" y="88.1" transform="rotate(-90 269.9 88.1)">1</text>
<text x="60.6" y="179.4">1</text>
<text x="93.1" y="179.4">5</text>
<text x="268.8" y="177.4">2</text>
<text x="297.2" y="185.6">3</text>
<text x="60.6" y="191.8">2</text>
<text x="60.6" y="187.6">4</text>
<text x="93.1" y="187.6">3</text>
<text x="268.8" y="193.8">1</text>
</g>
<g font-size="3.7" fill="#004080">
<text x="68.8" y="55.3">VIN</text>
<text x="87.5" y="55.3">VOUT</text>
<text x="68.8" y="63.5">EN</text>
<text x="77.1" y="63.5">SENSE/ADJ</text>
<text x="68.8" y="71.8">GND</text>
<text x="264.7" y="72.5">IN</text>
<text x="273.4" y="72.5">OUT</text>
<text x="272.6" y="81.2" transform="rotate(-90 272.6 81.2)">GND</text>
<text x="275.8" y="180">-VIN</text>
<text x="67.6" y="182">VIN</text>
<text x="78" y="182">VOUT</text>
<text x="67.6" y="190.2">CE</text>
<text x="82.8" y="190.2">NC</text>
<text x="280.8" y="188.2">-VOUT</text>
<text x="67.6" y="194.4">VSS</text>
<text x="275.8" y="196.4">GND</text>
</g>
<g font-size="3.6">
<text x="35.9" y="41.3">+12V_F</text>
<text x="111.3" y="40.9">5V_ADC</text>
<text x="161.8" y="40.5">+5V_VDD</text>
<text x="351.1" y="58.2">-5V_VSS</text>
<text x="174.2" y="61.5">+5V_VCC</text>
<text x="235.5" y="61.9">-12V_F</text>
<text x="24.8" y="171.3">+12V_F</text>
<text x="161.5" y="170.8">10V_VDD</text>
<text x="237.9" y="170.5">-12V_F</text>
<text x="351.5" y="177.5">-10V_VSS</text>
<text x="221.5" y="254.8">DRN BY</text>
<text x="246.2" y="254.8">&lt;DRN BY&gt;</text>
<text x="221.9" y="265.1">CHKD BY</text>
<text x="246.2" y="265.1">&lt;CHKD BY&gt;</text>
<text x="275.8" y="267.2">Title</text>
<text x="221.5" y="275.4">APPD BY</text>
<text x="246.2" y="275.4">&lt;APPD BY&gt;</text>
<text x="279.1" y="270.8">INTEGRATED DATA ACQUISITION BOARD</text>
<text x="275.4" y="279.5">Size</text>
<text x="287.8" y="279.5">Document</text>
<text x="305.3" y="279.5">Number</text>
<text x="382.8" y="279.5">Rev</text>
<text x="278.7" y="284.9">A</text>
<text x="294.3" y="284">ADC_PWR</text>
<text x="386.5" y="283.2">?</text>
<text x="275" y="291.4">Date:</text>
<text x="349.1" y="291.4">Sheet</text>
<text x="362.6" y="291.4">12</text>
<text x="377.9" y="291.4">of 27</text>
</g>
<g font-size="3.6" fill="#000080">
<text x="77.9" y="47.1">U31</text>
<text x="131" y="52.8">L26</text>
<text x="154.9" y="52.8">SHOT</text>
<text x="303.8" y="52">TP16</text>
<text x="303.8" y="56.9">-5V</text>
<text x="41.7" y="64.3" transform="rotate(-90 41.7 64.3)">C245</text>
<text x="117.5" y="63.9" transform="rotate(-90 117.5 63.9)">C246</text>
<text x="265.5" y="64.3">U32</text>
<text x="315.3" y="70.5">L27</text>
<text x="341.2" y="70.5">SHOT</text>
<text x="133.4" y="77">L28</text>
<text x="155.6" y="77">SHOT</text>
<text x="64.7" y="80.3">ADP7118WAUJZ-5.0-R7</text>
<text x="238.4" y="82.8" transform="rotate(-90 238.4 82.8)">C247</text>
<text x="41.4" y="87.4" transform="rotate(-90 41.4 87.4)">2.2uF/35V</text>
<text x="117.5" y="85.2" transform="rotate(-90 117.5 85.2)">2.2uF/16V</text>
<text x="271.7" y="88.2">MC79M05BDTRKG</text>
<text x="306.7" y="84.5" transform="rotate(-90 306.7 84.5)">C248</text>
<text x="238.4" y="106.2" transform="rotate(-90 238.4 106.2)">0.33uF/35V</text>
<text x="306.7" y="106.2" transform="rotate(-90 306.7 106.2)">0.1uF/16V</text>
<text x="121.9" y="161">TP85</text>
<text x="121.9" y="165.9">+10V</text>
<text x="306.7" y="165.9">TP86</text>
<text x="68.4" y="173.7">U33</text>
<text x="276.6" y="171.7">U34</text>
<text x="306.7" y="170.8">-10V</text>
<text x="133" y="179.1">L29</text>
<text x="155.6" y="178.7">SHOT</text>
<text x="319.9" y="185.7">L30</text>
<text x="346.6" y="185.3">SHOT</text>
<text x="30.6" y="190.2" transform="rotate(-90 30.6 190.2)">C249</text>
<text x="38.1" y="190.2" transform="rotate(-90 38.1 190.2)">C250</text>
<text x="241.3" y="189.4" transform="rotate(-90 241.3 189.4)">C253</text>
<text x="117.9" y="194.3" transform="rotate(-90 117.9 194.3)">C251</text>
<text x="125.7" y="193.9" transform="rotate(-90 125.7 193.9)">C252</text>
<text x="310" y="196.8" transform="rotate(-90 310 196.8)">C254</text>
<text x="63.9" y="203">XC6701BA02MR-G</text>
<text x="30.6" y="207.5" transform="rotate(-90 30.6 207.5)">1uF/35V</text>
<text x="38.1" y="209.1" transform="rotate(-90 38.1 209.1)">10uF/35V</text>
<text x="241.3" y="206.7" transform="rotate(-90 241.3 206.7)">1uF/35V</text>
<text x="269.7" y="204.2">XC6902NA01PR-G</text>
<text x="117.9" y="213.3" transform="rotate(-90 117.9 213.3)">10uF/35V</text>
<text x="125.7" y="211.2" transform="rotate(-90 125.7 211.2)">1uF/35V</text>
<text x="310" y="213.7" transform="rotate(-90 310 213.7)">1uF/35V</text>
</g>
<g font-size="3.2">
<text x="223.2" y="283.7">PROPRIETARY</text>
<text x="249.3" y="283.7">INFORMATION</text>
</g>
<g font-size="3">
<text x="43.3" y="3.3">5</text>
<text x="121.4" y="3.3">4</text>
<text x="199.6" y="3.3">3</text>
<text x="277.8" y="3.3">2</text>
<text x="355.9" y="3.3">1</text>
<text x="1.2" y="42.9">D</text>
<text x="396.2" y="42.9">D</text>
<text x="1.2" y="114.9">C</text>
<text x="396.2" y="114.9">C</text>
<text x="1.2" y="186.9">B</text>
<text x="396.2" y="186.9">B</text>
<text x="1.2" y="258.9">A</text>
<text x="396.2" y="258.9">A</text>
<text x="43.3" y="295.5">5</text>
<text x="121.4" y="295.5">4</text>
<text x="199.6" y="295.5">3</text>
<text x="277.8" y="295.5">2</text>
<text x="355.9" y="295.5">1</text>
</g>
<g font-size="2.9">
<text x="321.1" y="258.6">43/A, GOBINDA BASU LANE, HALISAHAR,</text>
<text x="321.1" y="261.9">KOLKATA, 743134, WEST BENGAL, INDIA.</text>
<text x="219" y="287.9">NO DISSEMINATION OR USE ALLOWED</text>
<text x="287.8" y="291.2">Monday, September 01, 2025</text>
</g>
<text font-size="2.8" x="219" y="290.7">WITHOUT PRIOR WRITTEN PERMISSION.</text>
</svg>
